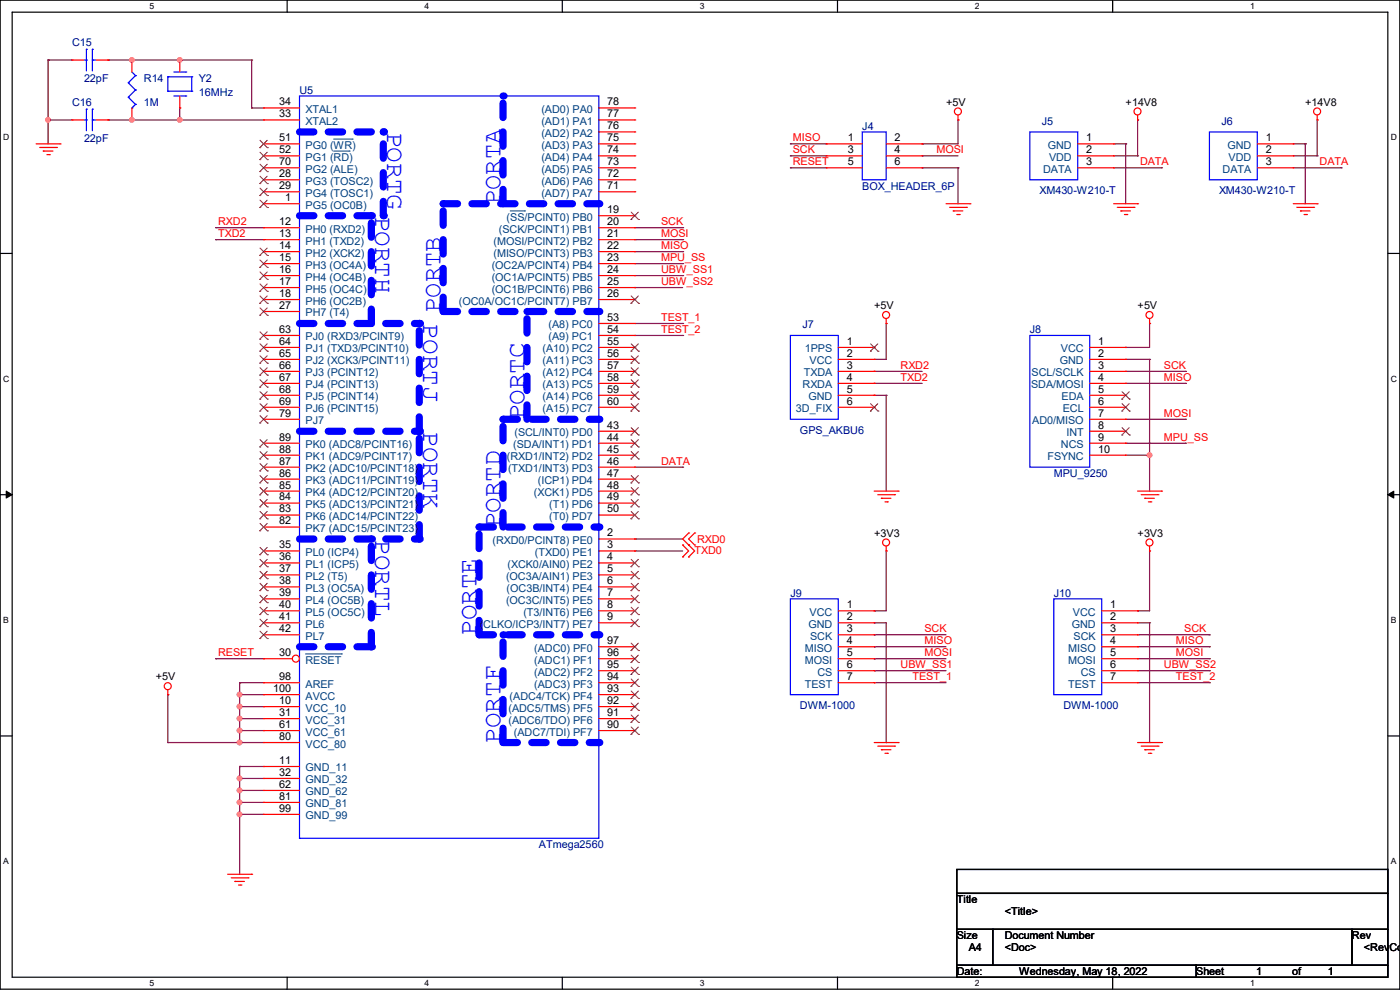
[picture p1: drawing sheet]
<svg xmlns="http://www.w3.org/2000/svg" width="297mm" height="210mm" viewBox="0 0 297 210" stroke-linecap="round" stroke-linejoin="round" font-family="sans-serif">
<path d="M0 0h297v209.8h-297zM2.6 2.6h291.8v204.7h-291.8z" fill="none" stroke="#000" stroke-width=".25"/>
<g fill="#fff">
<path d="M31.7 .3h1v2h-1z"/>
<path d="M31.7 207.6h1v1.9h-1z"/>
</g>
<path d="M60.9 0v2.6M60.9 207.3v2.5" fill="none" stroke="#000" stroke-width=".25"/>
<g fill="#fff">
<path d="M90.1 .3h1v2h-1z"/>
<path d="M90.1 207.6h1v1.9h-1z"/>
</g>
<path d="M119.3 0v2.6M119.3 207.3v2.5" fill="none" stroke="#000" stroke-width=".25"/>
<g fill="#fff">
<path d="M148.5 .3h.9v2h-.9z"/>
<path d="M148.5 207.6h.9v1.9h-.9z"/>
</g>
<path d="M177.7 0v2.6M177.7 207.3v2.5" fill="none" stroke="#000" stroke-width=".25"/>
<g fill="#fff">
<path d="M206.8 .3h1v2h-1z"/>
<path d="M206.8 207.6h1v1.9h-1z"/>
</g>
<path d="M236.1 0v2.6M236.1 207.3v2.5" fill="none" stroke="#000" stroke-width=".25"/>
<g fill="#fff">
<path d="M265.2 .3h1v2h-1z"/>
<path d="M265.2 207.6h1v1.9h-1z"/>
<path d="M.7 28.2h1.2v1.9h-1.2z"/>
<path d="M295.1 28.2h1.2v1.9h-1.2z"/>
<path d="M.7 79.3h1.2v2h-1.2z"/>
<path d="M295.1 79.3h1.2v2h-1.2z"/>
</g>
<path d="M0 53.8h2.6M294.4 53.8h2.6" fill="none" stroke="#000" stroke-width=".25"/>
<g fill="#fff">
<path d="M.7 130.5h1.2v2h-1.2z"/>
<path d="M295.1 130.5h1.1v2h-1.1z"/>
</g>
<path d="M0 104.9h2.6M294.4 104.9h2.6" fill="none" stroke="#000" stroke-width=".25"/>
<path d="M1.3 104.2l1.3 .7-1.3 .8zM294.4 104.9l1.3-.7v1.5z" fill="#000" stroke="#000" stroke-width=".21"/>
<g fill="#fff">
<path d="M.7 181.7h1.2v2h-1.2z"/>
<path d="M295.1 181.7h1.1v2h-1.1z"/>
</g>
<path d="M0 156.1h2.6M294.4 156.1h2.6M203 184.4h91.4v5.1h-91.4zM203 189.5h91.4v7.6h-91.4zM203 197.1h7.6v7.7h-7.6zM210.6 197.1h76.2v7.7h-76.2zM286.8 197.1h7.6v7.7h-7.6zM203 204.8h50.8v2.5h-50.8zM253.8 204.8h40.6v2.5h-40.6z" fill="none" stroke="#000" stroke-width=".25"/>
<g fill="none" stroke="#800040" stroke-width=".25">
<path d="M10.2 12.7h.1M10.2 12.7h5.1M10.2 12.7v17.8M22.9 12.7h.1M22.9 12.7h30.5M28 12.7h.1M38.1 12.7h.1M53.4 12.7h.1M53.4 12.7v10.2M10.2 25.4h.1M10.2 25.4h5.1M22.9 25.4h.1"/>
<path d="M22.9 25.4h33M28 25.4h.1M38.1 25.4h.1M38.1 22.9h.1M38.1 22.9v2.5M53.4 22.9h.1M53.4 22.9h2.5M167.7 30.5h.1M167.7 33.1h.1M167.7 35.6h.1M167.7 30.5h7.6M167.7 33.1h7.6"/>
<path d="M167.7 35.6h7.6M195.6 30.5h.1M195.6 33.1h.1M195.6 35.6h.1M195.6 33.1h7.6M195.6 35.6h7.6M203.2 35.6h.1M203.2 25.4h.1M203.2 25.4v5.1h-7.6M203.2 35.6v7.6M236.3 30.5h2.5M236.3 33.1h5"/>
<path d="M236.3 35.6h10.1M238.8 30.5h.1M238.8 30.5v12.7M241.3 33.1h.1M241.3 25.4h.1M241.3 25.4v7.7M246.4 35.6h.1M274.4 30.5h2.5M274.4 33.1h5M274.4 35.6h10.1M276.9 30.5h.1M276.9 30.5v12.7"/>
<path d="M279.4 33.1h.1M279.4 25.4h.1M279.4 25.4v7.7M284.5 35.6h.1M45.8 48.3h.1M45.8 50.8h.1M45.8 48.3h10.1M45.8 50.8h10.1M134.7 48.3h10.1M134.7 50.8h10.1M134.7 53.4h10.1M134.7 55.9h10.1"/>
<path d="M134.7 58.5h10.1M144.8 48.3h.1M144.8 50.8h.1M144.8 53.4h.1M144.8 55.9h.1M144.8 58.5h.1M134.7 61h.1M134.7 61h10.1M134.7 68.6h10.1M134.7 71.2h10.1M144.8 68.6h.1M144.8 71.2h.1"/>
<path d="M185.5 76.2h.1M185.5 78.8h.1M185.5 78.8h10.1M188 68.6h.1M188 68.6v7.6h-2.5M238.8 73.7h.1M238.8 76.2h.1M238.8 76.2h5.1M238.8 78.8h12.7M243.9 68.6h.1M243.9 76.2h.1M243.9 68.6v5.1h-5.1"/>
<path d="M243.9 76.2v28M251.5 78.8h.1M134.7 99.1h10.1M144.8 99.1h.1M185.5 83.9h.1M185.5 81.3h.1M185.5 83.9h2.5M185.5 81.3h10.1M188 83.9h.1M188 83.9v20.3M238.8 81.3h12.7M238.8 88.9h12.7"/>
<path d="M238.8 96.6h5.1M238.8 94h12.7M243.9 96.6h.1M251.5 81.3h.1M251.5 88.9h.1M251.5 94h.1M134.7 114.3h.1M134.7 116.9h.1M134.7 114.3h10.1M134.7 116.9h10.1M188 116.9h.1M188 116.9v12.7h-2.5"/>
<path d="M243.9 116.9h.1M243.9 116.9v12.7h-2.6M45.8 139.7h.1M45.8 139.7h10.1M185.5 129.6h.1M185.5 132.1h.1M185.5 134.7h.1M185.5 137.2h.1M185.5 139.7h.1M185.5 139.7h15.2M185.5 132.1h2.5v25.4M185.5 134.7h15.2"/>
<path d="M185.5 137.2h15.2M241.3 129.6h.1M241.3 139.7h15.3M241.3 132.1h2.6M241.3 134.7h15.3M241.3 137.2h15.3M243.9 132.1h.1M243.9 132.1v25.4M256.6 134.7h.1M256.6 137.2h.1M256.6 139.7h.1M35.6 157.5h.1"/>
<path d="M35.6 147.4h.1M35.6 157.5h20.3M35.6 147.4v10.1M50.8 149.9h.1M50.8 157.5h.1M50.8 155h.1M50.8 152.4h.1M50.8 147.4h.1M50.8 144.8h.1M50.8 149.9h5.1M50.8 144.8v12.7M50.8 155h5.1"/>
<path d="M50.8 152.4h5.1M50.8 147.4h5.1M50.8 144.8h5.1M185.5 142.3h.1M185.5 144.8h.1M185.5 144.8h15.2M185.5 142.3h15.2M188 157.5h.1M241.3 144.8h15.3M241.3 142.3h15.3M243.9 157.5h.1M256.6 142.3h.1"/>
<path d="M256.6 144.8h.1M50.8 162.6h.1M50.8 172.8h.1M50.8 170.2h.1M50.8 167.7h.1M50.8 165.1h.1M50.8 162.6v22.9M50.8 162.6h5.1M50.8 172.8h5.1M50.8 170.2h5.1M50.8 167.7h5.1M50.8 165.1h5.1"/>
</g>
<g fill="#f0f" stroke="#f0f" stroke-width=".25">
<circle cx="38.1" cy="12.7" r=".49"/>
<circle cx="38.1" cy="25.4" r=".49"/>
<circle cx="28" cy="12.7" r=".49"/>
<circle cx="28" cy="25.4" r=".49"/>
<circle cx="10.2" cy="25.4" r=".49"/>
<circle cx="50.8" cy="155" r=".49"/>
<circle cx="50.8" cy="152.4" r=".49"/>
<circle cx="50.8" cy="157.5" r=".49"/>
<circle cx="50.8" cy="149.9" r=".49"/>
<circle cx="50.8" cy="147.3" r=".49"/>
<circle cx="50.8" cy="172.7" r=".49"/>
<circle cx="50.8" cy="167.7" r=".49"/>
<circle cx="50.8" cy="165.1" r=".49"/>
<circle cx="50.8" cy="170.2" r=".49"/>
<circle cx="243.9" cy="96.5" r=".49"/>
</g>
<g fill="none" stroke="#f00" stroke-width=".25">
<path d="M28 12.7h.1M28 12.7v2.6M38.1 12.7h.1M38.1 12.7v2.6M7.7 30.5h5M8.4 31.3h3.6M9.2 32h.1M9.2 32h2M9.9 32.8h.6M10.5 32.8h.1M12 31.3h.1M12.7 30.5h.1"/>
<path d="M28 25.4h.1M28 22.9v2.5M38.1 22.9h.1M38.1 20.4v2.5M175.3 30.5h.1M175.3 33.1h.1M175.3 35.6h.1M175.3 30.5h7.6M175.3 33.1h7.6M175.3 35.6h7.6M188 30.5h7.6M188 33.1h7.6"/>
<path d="M188 35.6h7.6M195.6 30.5h.1M195.6 33.1h.1M195.6 35.6h.1M203.2 25.4h.1M203.2 24.4v1M228.6 30.5h7.7M228.6 33.1h7.7M228.6 35.6h7.7M236.3 30.5h.1M236.3 33.1h.1M236.3 35.6h.1"/>
<path d="M241.3 25.4h.1M241.3 24.4v1M266.7 30.5h7.7M266.7 33.1h7.7M266.7 35.6h7.7M274.4 30.5h.1M274.4 33.1h.1M274.4 35.6h.1M279.4 25.4h.1M279.4 24.4v1M200.7 43.2h5.1M201.5 44h3.5"/>
<path d="M202.2 44.7h.1M202.2 44.7h2.1M203 45.5h.5M203.5 45.5h.1M205 44h.1M205.8 43.2h.1M236.3 43.2h5M237 44h3.6M237.8 44.7h.1M237.8 44.7h2M238.5 45.5h.6M239.1 45.5h.1"/>
<path d="M240.6 44h.1M241.3 43.2h.1M274.4 43.2h5M275.1 44h3.6M275.9 44.7h.1M275.9 44.7h2M276.6 45.5h.6M277.2 45.5h.1M278.7 44h.1M279.4 43.2h.1M188 68.6h.1M188 67.6v1"/>
<path d="M243.9 68.6h.1M243.9 67.6v1M144.8 118.2h.1M144.8 115.6h.1M144.8 115.6l1.3 1.3-1.3 1.3M146.1 118.2h.1M146.1 115.6h.1M146.1 113.1h.1M146.1 115.6l1.3 1.3-1.3 1.3M146.1 113.1l-1.3 1.2 1.3 1.3M147.4 115.6h.1M147.4 113.1h.1"/>
<path d="M147.4 113.1l-1.3 1.2 1.3 1.3M185.5 104.2h5M186.2 104.9h3.6M187 105.7h.1M187 105.7h2M187.7 106.5h.6M188 116.9h.1M188 115.9v1M188.3 106.5h.1M189.8 104.9h.1M190.5 104.2h.1M241.3 104.2h5.1"/>
<path d="M242.1 104.9h3.6M242.9 105.7h.1M242.9 105.7h2M243.6 106.5h.5M243.9 116.9h.1M243.9 115.9v1M244.1 106.5h.1M245.7 104.9h.1M246.4 104.2h.1M177.8 129.6h7.7M177.8 132.1h7.7M177.8 134.7h7.7"/>
<path d="M177.8 137.2h7.7M177.8 139.7h7.7M185.5 129.6h.1M185.5 132.1h.1M185.5 134.7h.1M185.5 137.2h.1M185.5 139.7h.1M233.7 129.6h7.6M233.7 132.1h7.6M233.7 134.7h7.6M233.7 137.2h7.6M233.7 139.7h7.6"/>
<path d="M241.3 129.6h.1M241.3 132.1h.1M241.3 134.7h.1M241.3 137.2h.1M241.3 139.7h.1M35.6 147.4h.1M35.6 146.3v1.1M177.8 142.3h7.7M177.8 144.8h7.7M185.5 142.3h.1M185.5 144.8h.1M185.5 157.5h5"/>
<path d="M186.2 158.3h3.6M187 159h.1M187 159h2M187.7 159.8h.6M188.3 159.8h.1M189.8 158.3h.1M190.5 157.5h.1M233.7 142.3h7.6M233.7 144.8h7.6M241.3 142.3h.1M241.3 144.8h.1M241.3 157.5h5.1"/>
<path d="M242.1 158.3h3.6M242.9 159h.1M242.9 159h2M243.6 159.8h.5M244.1 159.8h.1M245.7 158.3h.1M246.4 157.5h.1M48.3 185.5h5.1M49.1 186.2h3.5M49.8 187h.1M49.8 187h2.1M50.6 187.7h.5"/>
<path d="M51.1 187.7h.1M52.6 186.2h.1M53.4 185.5h.1"/>
<circle cx="203.2" cy="23.6" r=".74"/>
<circle cx="241.3" cy="23.6" r=".74"/>
<circle cx="279.4" cy="23.6" r=".74"/>
<circle cx="188" cy="66.8" r=".74"/>
<circle cx="243.9" cy="66.8" r=".74"/>
<circle cx="188" cy="115.1" r=".74"/>
<circle cx="243.9" cy="115.1" r=".74"/>
<circle cx="35.6" cy="145.6" r=".74"/>
</g>
<g fill="none" stroke="#00f" stroke-width=".25">
<path d="M27.2 17.6h.1M27.2 17.6l1.5 1.5M28 15.3l.7 .7M28.7 16h.1M28.7 19.1h.1M28.7 16l-1.5 1.6M28.7 19.1l-1.5 1.5M35.6 16.3h.1M35.6 19.3h.1M35.6 19.3h5.1M35.6 16.3h5.1M35.6 16.3v3"/>
<path d="M36.9 15.3h2.5M39.4 15.3h.1M40.7 19.3h.1M40.7 16.3h.1M40.7 16.3v3M27.2 20.6h.1M27.2 20.6l1.5 1.5M28 22.9h.1M28.7 22.1h.1M28.7 22.1l-.7 .8M36.9 20.4h2.5M39.4 20.4h.1"/>
<path d="M63.5 20.4h63.5v157.4h-63.5zM182.9 28h5.1v10.1h-5.1zM218.5 28h10.1v10.1h-10.1zM256.6 28h10.1v10.1h-10.1zM167.7 127h10.1v20.4h-10.1zM223.6 127h10.1v20.4h-10.1z"/>
</g>
<path d="M106.7 43.2v-22.8" fill="none" stroke="#00f" stroke-width="1.5" stroke-dasharray="3 3"/>
<circle cx="106.7" cy="20.4" r=".76" fill="#00f" stroke-dasharray="3 3"/>
<path d="M94 66.1v-22.9" fill="none" stroke="#00f" stroke-width="1.5" stroke-dasharray="3 3"/>
<circle cx="94" cy="43.2" r=".76" fill="#00f" stroke-dasharray="3 3"/>
<path d="M94 43.2h33" fill="none" stroke="#00f" stroke-width="1.5" stroke-dasharray="3 3"/>
<circle cx="127" cy="43.2" r=".76" fill="#00f" stroke-dasharray="3 3"/>
<path d="M94 66.1h33" fill="none" stroke="#00f" stroke-width="1.5" stroke-dasharray="3 3"/>
<circle cx="127" cy="66.1" r=".76" fill="#00f" stroke-dasharray="3 3"/>
<path d="M111.8 88.9v-22.8" fill="none" stroke="#00f" stroke-width="1.5" stroke-dasharray="3 3"/>
<circle cx="111.8" cy="66.1" r=".76" fill="#00f" stroke-dasharray="3 3"/>
<path d="M106.7 88.9h20.3" fill="none" stroke="#00f" stroke-width="1.5" stroke-dasharray="3 3"/>
<circle cx="127" cy="88.9" r=".76" fill="#00f" stroke-dasharray="3 3"/>
<path d="M106.7 111.8v-22.9" fill="none" stroke="#00f" stroke-width="1.5" stroke-dasharray="3 3"/>
<circle cx="106.7" cy="88.9" r=".76" fill="#00f" stroke-dasharray="3 3"/>
<path d="M101.6 111.8h25.4" fill="none" stroke="#00f" stroke-width="1.5" stroke-dasharray="3 3"/>
<circle cx="127" cy="111.8" r=".76" fill="#00f" stroke-dasharray="3 3"/>
<path d="M101.6 134.7v-22.9" fill="none" stroke="#00f" stroke-width="1.5" stroke-dasharray="3 3"/>
<circle cx="101.6" cy="111.8" r=".76" fill="#00f" stroke-dasharray="3 3"/>
<path d="M101.6 134.7h25.4" fill="none" stroke="#00f" stroke-width="1.5" stroke-dasharray="3 3"/>
<circle cx="127" cy="134.7" r=".76" fill="#00f" stroke-dasharray="3 3"/>
<path d="M106.7 157.5v-22.8" fill="none" stroke="#00f" stroke-width="1.5" stroke-dasharray="3 3"/>
<circle cx="106.7" cy="134.7" r=".76" fill="#00f" stroke-dasharray="3 3"/>
<path d="M106.7 157.5h20.3" fill="none" stroke="#00f" stroke-width="1.5" stroke-dasharray="3 3"/>
<circle cx="127" cy="157.5" r=".76" fill="#00f" stroke-dasharray="3 3"/>
<path d="M63.5 28h17.8" fill="none" stroke="#00f" stroke-width="1.5" stroke-dasharray="3 3"/>
<circle cx="81.3" cy="28" r=".76" fill="#00f" stroke-dasharray="3 3"/>
<path d="M63.5 45.8h17.8" fill="none" stroke="#00f" stroke-width="1.5" stroke-dasharray="3 3"/>
<circle cx="81.3" cy="45.8" r=".76" fill="#00f" stroke-dasharray="3 3"/>
<path d="M63.5 68.6h25.4" fill="none" stroke="#00f" stroke-width="1.5" stroke-dasharray="3 3"/>
<circle cx="88.9" cy="68.6" r=".76" fill="#00f" stroke-dasharray="3 3"/>
<path d="M63.5 91.5h25.4" fill="none" stroke="#00f" stroke-width="1.5" stroke-dasharray="3 3"/>
<circle cx="88.9" cy="91.5" r=".76" fill="#00f" stroke-dasharray="3 3"/>
<path d="M63.5 114.3h25.4" fill="none" stroke="#00f" stroke-width="1.5" stroke-dasharray="3 3"/>
<circle cx="88.9" cy="114.3" r=".76" fill="#00f" stroke-dasharray="3 3"/>
<path d="M63.5 137.2h15.3" fill="none" stroke="#00f" stroke-width="1.5" stroke-dasharray="3 3"/>
<circle cx="78.8" cy="137.2" r=".76" fill="#00f" stroke-dasharray="3 3"/>
<path d="M78.8 137.2v-22.9" fill="none" stroke="#00f" stroke-width="1.5" stroke-dasharray="3 3"/>
<circle cx="78.8" cy="114.3" r=".76" fill="#00f" stroke-dasharray="3 3"/>
<path d="M88.9 114.3v-22.8" fill="none" stroke="#00f" stroke-width="1.5" stroke-dasharray="3 3"/>
<circle cx="88.9" cy="91.5" r=".76" fill="#00f" stroke-dasharray="3 3"/>
<path d="M88.9 91.5v-22.9" fill="none" stroke="#00f" stroke-width="1.5" stroke-dasharray="3 3"/>
<circle cx="88.9" cy="68.6" r=".76" fill="#00f" stroke-dasharray="3 3"/>
<path d="M78.8 68.6v-22.8" fill="none" stroke="#00f" stroke-width="1.5" stroke-dasharray="3 3"/>
<circle cx="78.8" cy="45.8" r=".76" fill="#00f" stroke-dasharray="3 3"/>
<path d="M81.3 45.8v-17.8" fill="none" stroke="#00f" stroke-width="1.5" stroke-dasharray="3 3"/>
<circle cx="81.3" cy="28" r=".76" fill="#00f" stroke-dasharray="3 3"/>
<g fill="none" stroke="#f00" stroke-width=".25">
<path d="M55.9 22.9h.1M55.9 25.4h.1M55.9 30.5h.1M55.9 33.1h.1M55.9 35.6h.1M55.9 38.1h.1M55.9 22.9h7.6M55.9 25.4h7.6M55.9 30.5h7.6M55.9 33.1h7.6M55.9 35.6h7.6M55.9 38.1h7.6"/>
<path d="M127 22.9h7.7M127 25.4h7.7M127 28h7.7M127 30.5h7.7M127 33.1h7.7M127 35.6h7.7M127 38.1h7.7M134.7 22.9h.1M134.7 25.4h.1M134.7 28h.1M134.7 30.5h.1M134.7 33.1h.1"/>
<path d="M134.7 35.6h.1M134.7 38.1h.1M55.9 40.7h.1M55.9 43.2h.1M55.9 48.3h.1M55.9 50.8h.1M55.9 53.4h.1M55.9 55.9h.1M55.9 58.5h.1M55.9 40.7h7.6M55.9 48.3h7.6M55.9 50.8h7.6"/>
<path d="M55.9 53.4h7.6M55.9 55.9h7.6M55.9 58.5h7.6M55.9 43.2h7.6M127 40.7h7.7M127 45.8h7.7M127 48.3h7.7M127 50.8h7.7M127 53.4h7.7M127 55.9h7.7M127 58.5h7.7M134.7 40.7h.1"/>
<path d="M134.7 45.8h.1M134.7 48.3h.1M134.7 50.8h.1M134.7 53.4h.1M134.7 55.9h.1M134.7 58.5h.1M55.9 61h.1M55.9 63.5h.1M55.9 71.2h.1M55.9 73.7h.1M55.9 76.2h.1M55.9 78.8h.1"/>
<path d="M55.9 66.1h.1M55.9 61h7.6M55.9 63.5h7.6M55.9 71.2h7.6M55.9 73.7h7.6M55.9 76.2h7.6M55.9 78.8h7.6M55.9 66.1h7.6M127 61h7.7M127 63.5h7.7M127 68.6h7.7M127 71.2h7.7"/>
<path d="M127 73.7h7.7M127 76.2h7.7M127 78.8h7.7M134.7 61h.1M134.7 63.5h.1M134.7 68.6h.1M134.7 71.2h.1M134.7 73.7h.1M134.7 76.2h.1M134.7 78.8h.1M55.9 81.3h.1M55.9 83.9h.1"/>
<path d="M55.9 86.4h.1M55.9 88.9h.1M55.9 99.1h.1M55.9 96.6h.1M55.9 94h.1M55.9 81.3h7.6M55.9 83.9h7.6M55.9 86.4h7.6M55.9 94h7.6M55.9 96.6h7.6M55.9 99.1h7.6M55.9 88.9h7.6"/>
<path d="M127 81.3h7.7M127 83.9h7.7M127 86.4h7.7M127 91.5h7.7M127 94h7.7M127 96.6h7.7M127 99.1h7.7M134.7 81.3h.1M134.7 83.9h.1M134.7 86.4h.1M134.7 91.5h.1M134.7 94h.1"/>
<path d="M134.7 96.6h.1M134.7 99.1h.1M55.9 111.8h.1M55.9 109.3h.1M55.9 106.7h.1M55.9 104.2h.1M55.9 101.6h.1M55.9 116.9h.1M55.9 119.4h.1M55.9 101.6h7.6M55.9 104.2h7.6M55.9 106.7h7.6"/>
<path d="M55.9 109.3h7.6M55.9 116.9h7.6M55.9 119.4h7.6M55.9 111.8h7.6M127 101.6h7.7M127 104.2h7.7M127 106.7h7.7M127 109.3h7.7M127 116.9h7.7M127 119.4h7.7M127 114.3h7.7M134.7 101.6h.1"/>
<path d="M134.7 104.2h.1M134.7 106.7h.1M134.7 109.3h.1M134.7 116.9h.1M134.7 119.4h.1M134.7 114.3h.1M55.9 122h.1M55.9 124.5h.1M55.9 127h.1M55.9 129.6h.1M55.9 132.1h.1M55.9 134.7h.1"/>
<path d="M55.9 122h7.6M55.9 124.5h7.6M55.9 127h7.6M55.9 129.6h7.6M55.9 132.1h7.6M55.9 134.7h7.6M127 122h7.7M127 124.5h7.7M127 127h7.7M127 129.6h7.7M127 132.1h7.7M127 139.7h7.7"/>
<path d="M127 137.2h7.7M134.7 122h.1M134.7 124.5h.1M134.7 127h.1M134.7 129.6h.1M134.7 132.1h.1M134.7 139.7h.1M134.7 137.2h.1M55.9 149.9h.1M55.9 152.4h.1M55.9 155h.1M55.9 157.5h.1"/>
<path d="M55.9 144.8h.1M55.9 147.4h.1M55.9 155h7.6M55.9 152.4h7.6M55.9 149.9h7.6M55.9 147.4h7.6M55.9 144.8h7.6M55.9 157.5h7.6M127 155h7.7M127 152.4h7.7M127 149.9h7.7M127 147.4h7.7"/>
<path d="M127 144.8h7.7M127 142.3h7.7M134.7 155h.1M134.7 152.4h.1M134.7 149.9h.1M134.7 147.4h.1M134.7 144.8h.1M134.7 142.3h.1M55.9 162.6h.1M55.9 165.1h.1M55.9 167.7h.1M55.9 170.2h.1"/>
<path d="M55.9 172.8h.1M55.9 162.6h7.6M55.9 165.1h7.6M55.9 167.7h7.6M55.9 170.2h7.6M55.9 172.8h7.6"/>
</g>
<g fill="none" stroke="#804000" stroke-width=".21">
<path d="M55.1 31.3h.1M55.1 33.9h.1M55.1 36.4h.1M55.1 38.9h.1M55.2 29.8l1.5 1.5M55.2 32.3l1.5 1.6M55.2 34.8l1.5 1.6M55.2 37.4l1.5 1.5M55.2 39.9l1.5 1.6M56.7 29.8l-1.6 1.5M56.7 32.3l-1.6 1.6M56.7 34.8l-1.6 1.6"/>
<path d="M56.7 37.4l-1.6 1.5M56.7 39.9l-1.6 1.6M56.7 31.3h.1M56.7 33.9h.1M56.7 36.4h.1M56.7 38.9h.1M55.1 41.5h.1M55.1 44h.1M55.1 54.2h.1M55.1 56.7h.1M55.1 59.3h.1M55.2 42.5l1.5 1.5"/>
<path d="M55.2 52.6l1.5 1.6M55.2 55.2l1.5 1.5M55.2 57.7l1.5 1.6M56.7 42.5l-1.6 1.5M56.7 52.6l-1.6 1.6M56.7 55.2l-1.6 1.5M56.7 57.7l-1.6 1.6M56.7 41.5h.1M56.7 44h.1M56.7 54.2h.1M56.7 56.7h.1M56.7 59.3h.1"/>
<path d="M133.9 46.6h.1M133.9 45l1.6 1.6M135.4 45l-1.5 1.6M135.5 46.6h.1M55.1 61.8h.1M55.1 64.3h.1M55.1 72h.1M55.1 74.5h.1M55.1 77h.1M55.1 79.6h.1M55.1 66.9h.1M55.2 60.2l1.5 1.6"/>
<path d="M55.2 62.8l1.5 1.5M55.2 70.4l1.5 1.6M55.2 72.9l1.5 1.6M55.2 75.5l1.5 1.5M55.2 78l1.5 1.6M55.2 65.3l1.5 1.6M56.7 60.2l-1.6 1.6M56.7 62.8l-1.6 1.5M56.7 70.4l-1.6 1.6M56.7 72.9l-1.6 1.6M56.7 75.5l-1.6 1.5M56.7 78l-1.6 1.6"/>
<path d="M56.7 65.3l-1.6 1.6M56.7 61.8h.1M56.7 64.3h.1M56.7 72h.1M56.7 74.5h.1M56.7 77h.1M56.7 79.6h.1M56.7 66.9h.1M133.9 64.3h.1M133.9 74.5h.1M133.9 77h.1M133.9 79.6h.1"/>
<path d="M133.9 62.8l1.6 1.5M133.9 72.9l1.6 1.6M133.9 75.5l1.6 1.5M133.9 78l1.6 1.6M135.4 62.8l-1.5 1.5M135.4 72.9l-1.5 1.6M135.4 75.5l-1.5 1.5M135.4 78l-1.5 1.6M135.5 64.3h.1M135.5 74.5h.1M135.5 77h.1M135.5 79.6h.1"/>
<path d="M55.1 82.1h.1M55.1 84.7h.1M55.1 87.2h.1M55.1 89.7h.1M55.1 99.9h.1M55.1 97.4h.1M55.1 94.8h.1M55.2 80.6l1.5 1.5M55.2 83.1l1.5 1.6M55.2 85.6l1.5 1.6M55.2 88.2l1.5 1.5M55.2 98.3l1.5 1.6"/>
<path d="M55.2 95.8l1.5 1.6M55.2 93.3l1.5 1.5M56.7 80.6l-1.6 1.5M56.7 83.1l-1.6 1.6M56.7 85.6l-1.6 1.6M56.7 88.2l-1.6 1.5M56.7 98.3l-1.6 1.6M56.7 95.8l-1.6 1.6M56.7 93.3l-1.6 1.5M56.7 82.1h.1M56.7 84.7h.1M56.7 87.2h.1"/>
<path d="M56.7 89.7h.1M56.7 99.9h.1M56.7 97.4h.1M56.7 94.8h.1M133.9 82.1h.1M133.9 84.7h.1M133.9 87.2h.1M133.9 92.3h.1M133.9 94.8h.1M133.9 97.4h.1M133.9 80.6l1.6 1.5M133.9 83.1l1.6 1.6"/>
<path d="M133.9 85.6l1.6 1.6M133.9 90.7l1.6 1.6M133.9 93.3l1.6 1.5M133.9 95.8l1.6 1.6M135.4 80.6l-1.5 1.5M135.4 83.1l-1.5 1.6M135.4 85.6l-1.5 1.6M135.4 90.7l-1.5 1.6M135.4 93.3l-1.5 1.5M135.4 95.8l-1.5 1.6M135.5 82.1h.1M135.5 84.7h.1"/>
<path d="M135.5 87.2h.1M135.5 92.3h.1M135.5 94.8h.1M135.5 97.4h.1M55.1 112.6h.1M55.1 110.1h.1M55.1 107.5h.1M55.1 105h.1M55.1 102.4h.1M55.1 117.7h.1M55.2 111l1.5 1.6M55.2 108.5l1.5 1.6"/>
<path d="M55.2 106l1.5 1.5M55.2 103.4l1.5 1.6M55.2 100.9l1.5 1.5M55.2 116.1l1.5 1.6M55.2 118.7l1.5 1.5M56.7 111l-1.6 1.6M56.7 108.5l-1.6 1.6M56.7 106l-1.6 1.5M56.7 103.4l-1.6 1.6M56.7 100.9l-1.6 1.5M56.7 116.1l-1.6 1.6M56.7 118.7l-1.6 1.5"/>
<path d="M56.7 112.6h.1M56.7 110.1h.1M56.7 107.5h.1M56.7 105h.1M56.7 102.4h.1M56.7 117.7h.1M133.9 102.4h.1M133.9 105h.1M133.9 107.5h.1M133.9 110.1h.1M133.9 100.9l1.6 1.5M133.9 103.4l1.6 1.6"/>
<path d="M133.9 106l1.6 1.5M133.9 108.5l1.6 1.6M133.9 118.7l1.6 1.5M135.4 100.9l-1.5 1.5M135.4 103.4l-1.5 1.6M135.4 106l-1.5 1.5M135.4 108.5l-1.5 1.6M135.4 118.7l-1.5 1.5M135.5 102.4h.1M135.5 105h.1M135.5 107.5h.1M135.5 110.1h.1"/>
<path d="M55.1 120.2h.1M55.1 122.8h.1M55.1 125.3h.1M55.1 127.8h.1M55.1 130.4h.1M55.1 132.9h.1M55.1 135.5h.1M55.2 121.2l1.5 1.6M55.2 123.7l1.5 1.6M55.2 126.3l1.5 1.5M55.2 128.8l1.5 1.6M55.2 131.4l1.5 1.5"/>
<path d="M55.2 133.9l1.5 1.6M56.7 121.2l-1.6 1.6M56.7 123.7l-1.6 1.6M56.7 126.3l-1.6 1.5M56.7 128.8l-1.6 1.6M56.7 131.4l-1.6 1.5M56.7 133.9l-1.6 1.6M56.7 120.2h.1M56.7 122.8h.1M56.7 125.3h.1M56.7 127.8h.1M56.7 130.4h.1"/>
<path d="M56.7 132.9h.1M56.7 135.5h.1M133.9 120.2h.1M133.9 122.8h.1M133.9 125.3h.1M133.9 127.8h.1M133.9 130.4h.1M133.9 132.9h.1M133.9 138h.1M133.9 121.2l1.6 1.6M133.9 123.7l1.6 1.6M133.9 126.3l1.6 1.5"/>
<path d="M133.9 128.8l1.6 1.6M133.9 131.4l1.6 1.5M133.9 139l1.6 1.5M133.9 136.4l1.6 1.6M135.4 121.2l-1.5 1.6M135.4 123.7l-1.5 1.6M135.4 126.3l-1.5 1.5M135.4 128.8l-1.5 1.6M135.4 131.4l-1.5 1.5M135.4 139l-1.5 1.5M135.4 136.4l-1.5 1.6M135.5 120.2h.1"/>
<path d="M135.5 122.8h.1M135.5 125.3h.1M135.5 127.8h.1M135.5 130.4h.1M135.5 132.9h.1M135.5 138h.1M133.9 155.8h.1M133.9 153.2h.1M133.9 150.7h.1M133.9 148.2h.1M133.9 145.6h.1M133.9 143.1h.1"/>
<path d="M133.9 140.5h.1M133.9 154.2l1.6 1.6M133.9 151.7l1.6 1.5M133.9 149.1l1.6 1.6M133.9 146.6l1.6 1.6M133.9 144.1l1.6 1.5M133.9 141.5l1.6 1.6M135.4 154.2l-1.5 1.6M135.4 151.7l-1.5 1.5M135.4 149.1l-1.5 1.6M135.4 146.6l-1.5 1.6M135.4 144.1l-1.5 1.5"/>
<path d="M135.4 141.5l-1.5 1.6M135.5 155.8h.1M135.5 153.2h.1M135.5 150.7h.1M135.5 148.2h.1M135.5 145.6h.1M135.5 143.1h.1M135.5 140.5h.1"/>
</g>
<path d="M70.8 29.5h3.9M70.8 32h3.3M74.1 32h.1M74.7 29.5h.1M108.2 44.7h3.1M111.3 44.7h.1" fill="none" stroke="#004080" stroke-width=".21"/>
<circle cx="62.8" cy="139.7" r=".74" fill="#fff" stroke="#f00" stroke-width=".25"/>
<g fill="none" stroke="#f00" stroke-width=".25">
<path d="M15.3 12.7h.1M15.3 12.7h2.5M20.4 12.7h2.5M22.9 12.7h.1M15.3 25.4h.1M15.3 25.4h2.5M20.4 25.4h2.5M22.9 25.4h.1M177.8 73.7h7.7M177.8 76.2h7.7M177.8 78.8h7.7M185.5 73.7h.1"/>
<path d="M185.5 76.2h.1M185.5 78.8h.1M231.2 73.7h7.6M231.2 76.2h7.6M231.2 78.8h7.6M238.8 73.7h.1M238.8 76.2h.1M238.8 78.8h.1M177.8 81.3h7.7M177.8 83.9h7.7M177.8 86.4h7.7M185.5 81.3h.1"/>
<path d="M185.5 83.9h.1M185.5 86.4h.1M231.2 81.3h7.6M231.2 83.9h7.6M231.2 86.4h7.6M231.2 88.9h7.6M231.2 91.5h7.6M231.2 94h7.6M231.2 96.6h7.6M238.8 81.3h.1M238.8 83.9h.1M238.8 86.4h.1"/>
<path d="M238.8 88.9h.1M238.8 91.5h.1M238.8 94h.1M238.8 96.6h.1M55.9 139.7h.1M55.9 139.7h6.1"/>
</g>
<path d="M64.8 138.7h7.6M72.4 138.7h.1" fill="none" stroke="#004080" stroke-width=".21"/>
<g fill="none" stroke="#00f" stroke-width=".25">
<path d="M17.8 12.7h.5M18.3 12.7h.1M18.3 10.5h.1M18.3 10.5v4.5M19.6 10.5h.1M19.6 12.7h.1M19.6 12.7h.8M19.6 10.5v4.5M17.8 25.4h.5M18.3 25.4h.1M18.3 23.2h.1M18.3 23.2v4.5"/>
<path d="M19.6 23.2h.1M19.6 25.4h.1M19.6 23.2v4.5M19.6 25.4h.8M167.7 71.2h10.1v17.7h-10.1zM218.5 71.2h12.7v27.9h-12.7z"/>
</g>
<g fill="none" stroke="#804000" stroke-width=".21">
<path d="M184.7 74.5h.1M184.7 72.9l1.6 1.6M186.2 72.9l-1.5 1.6M186.3 74.5h.1M184.7 87.2h.1M184.7 85.6l1.6 1.6M186.2 85.6l-1.5 1.6M186.3 87.2h.1M238 84.7h.1M238 87.2h.1M238 92.3h.1M238 83.1l1.6 1.6"/>
<path d="M238 85.6l1.6 1.6M238 90.7l1.6 1.6M239.6 83.1l-1.6 1.6M239.6 85.6l-1.6 1.6M239.6 90.7l-1.6 1.6M239.6 84.7h.1M239.6 87.2h.1M239.6 92.3h.1"/>
</g>
<g fill="#f0f" stroke="#f0f" stroke-width=".25">
<circle cx="38.1" cy="12.7" r=".49"/>
<circle cx="38.1" cy="25.4" r=".49"/>
<circle cx="28" cy="12.7" r=".49"/>
<circle cx="28" cy="25.4" r=".49"/>
<circle cx="10.2" cy="25.4" r=".49"/>
<circle cx="50.8" cy="155" r=".49"/>
<circle cx="50.8" cy="152.4" r=".49"/>
<circle cx="50.8" cy="157.5" r=".49"/>
<circle cx="50.8" cy="149.9" r=".49"/>
<circle cx="50.8" cy="147.3" r=".49"/>
<circle cx="50.8" cy="172.7" r=".49"/>
<circle cx="50.8" cy="167.7" r=".49"/>
<circle cx="50.8" cy="165.1" r=".49"/>
<circle cx="50.8" cy="170.2" r=".49"/>
<circle cx="243.9" cy="96.5" r=".49"/>
</g>
<g font-size="5.3" fill="#00f">
<text x="82.1" y="28" transform="rotate(90 82.1 28)">PORTG</text>
<text x="79.6" y="45.8" transform="rotate(90 79.6 45.8)">PORTH</text>
<text x="106.2" y="43.5" transform="rotate(-90 106.2 43.5)">PORTA</text>
<text x="89.7" y="68.6" transform="rotate(90 89.7 68.6)">PORTJ</text>
<text x="93.5" y="66.3" transform="rotate(-90 93.5 66.3)">PORTB</text>
<text x="111.3" y="89.2" transform="rotate(-90 111.3 89.2)">PORTC</text>
<text x="89.7" y="91.5" transform="rotate(90 89.7 91.5)">PORTK</text>
<text x="106.2" y="112.1" transform="rotate(-90 106.2 112.1)">PORTD</text>
<text x="79.6" y="114.3" transform="rotate(90 79.6 114.3)">PORTL</text>
<text x="101.1" y="134.9" transform="rotate(-90 101.1 134.9)">PORTE</text>
<text x="106.2" y="157.8" transform="rotate(-90 106.2 157.8)">PORTF</text>
</g>
<g font-size="2.3" fill="#000080">
<text x="15.3" y="9.7">C15</text>
<text x="17.8" y="17.4">22pF</text>
<text x="30.5" y="17.4">R14</text>
<text x="42.2" y="17.4">Y2</text>
<text x="15.3" y="22.4">C16</text>
<text x="30.5" y="22.4">1M</text>
<text x="42.2" y="20.4">16MHz</text>
<text x="63.5" y="19.9">U5</text>
<text x="182.9" y="27.5">J4</text>
<text x="221" y="26.5">J5</text>
<text x="259.1" y="26.5">J6</text>
<text x="17.8" y="30.1">22pF</text>
<text x="182.9" y="40.2">BOX_HEADER_6P</text>
<text x="220.5" y="41.2">XM430-W210-T</text>
<text x="258.6" y="41.2">XM430-W210-T</text>
<text x="170.2" y="69.7">J7</text>
<text x="218.5" y="70.7">J8</text>
<text x="169.7" y="92">GPS_AKBU6</text>
<text x="223.6" y="101.2">MPU_9250</text>
<text x="167.7" y="126.6">J9</text>
<text x="223.6" y="126.6">J10</text>
<text x="169.7" y="150.5">DWM-1000</text>
<text x="225.6" y="150.5">DWM-1000</text>
<text x="114.3" y="179.9">ATmega2560</text>
</g>
<g font-size="2.3">
<text x="59.2" y="22.4">34</text>
<text x="128.8" y="22.4">78</text>
<text x="200.7" y="22.4">+5V</text>
<text x="238.8" y="22.4">+14V8</text>
<text x="276.9" y="22.4">+14V8</text>
<text x="59.2" y="24.9">33</text>
<text x="59.2" y="30">51</text>
<text x="128.8" y="24.9">77</text>
<text x="128.8" y="27.4">76</text>
<text x="128.8" y="30">75</text>
<text x="179.9" y="30">1</text>
<text x="189.8" y="30">2</text>
<text x="230.4" y="30">1</text>
<text x="268.5" y="30">1</text>
<text x="59.2" y="32.5">52</text>
<text x="59.2" y="35.1">70</text>
<text x="128.8" y="32.5">74</text>
<text x="128.8" y="35.1">73</text>
<text x="179.9" y="32.5">3</text>
<text x="179.9" y="35.1">5</text>
<text x="189.8" y="32.5">4</text>
<text x="189.8" y="35.1">6</text>
<text x="230.4" y="32.5">2</text>
<text x="230.4" y="35.1">3</text>
<text x="268.5" y="32.5">2</text>
<text x="268.5" y="35.1">3</text>
<text x="59.2" y="37.6">28</text>
<text x="59.2" y="40.1">29</text>
<text x="128.8" y="37.6">72</text>
<text x="128.8" y="40.1">71</text>
<text x="59.2" y="47.8">12</text>
<text x="60.5" y="42.7">1</text>
<text x="128.8" y="45.2">19</text>
<text x="128.8" y="47.8">20</text>
<text x="59.2" y="50.3">13</text>
<text x="59.2" y="52.8">14</text>
<text x="128.8" y="50.3">21</text>
<text x="128.8" y="52.8">22</text>
<text x="59.2" y="55.4">15</text>
<text x="59.2" y="57.9">16</text>
<text x="128.8" y="55.4">23</text>
<text x="128.8" y="57.9">24</text>
<text x="59.2" y="60.5">17</text>
<text x="59.2" y="63">18</text>
<text x="59.2" y="65.5">27</text>
<text x="128.8" y="60.5">25</text>
<text x="128.8" y="63">26</text>
<text x="185.5" y="65.6">+5V</text>
<text x="241.3" y="65.6">+5V</text>
<text x="59.2" y="70.6">63</text>
<text x="128.8" y="68.1">53</text>
<text x="128.8" y="70.6">54</text>
<text x="59.2" y="73.2">64</text>
<text x="59.2" y="75.7">65</text>
<text x="128.8" y="73.2">55</text>
<text x="128.8" y="75.7">56</text>
<text x="179.6" y="73.2">1</text>
<text x="179.6" y="75.7">2</text>
<text x="233" y="73.2">1</text>
<text x="233" y="75.7">2</text>
<text x="59.2" y="78.2">66</text>
<text x="59.2" y="80.8">67</text>
<text x="59.2" y="83.3">68</text>
<text x="128.8" y="78.2">57</text>
<text x="128.8" y="80.8">58</text>
<text x="128.8" y="83.3">59</text>
<text x="179.6" y="78.2">3</text>
<text x="179.6" y="80.8">4</text>
<text x="179.6" y="83.3">5</text>
<text x="233" y="78.2">3</text>
<text x="233" y="80.8">4</text>
<text x="233" y="83.3">5</text>
<text x="59.2" y="85.9">69</text>
<text x="59.2" y="88.4">79</text>
<text x="128.8" y="85.9">60</text>
<text x="179.6" y="85.9">6</text>
<text x="233" y="85.9">6</text>
<text x="233" y="88.4">7</text>
<text x="59.2" y="93.5">89</text>
<text x="128.8" y="90.9">43</text>
<text x="128.8" y="93.5">44</text>
<text x="233" y="90.9">8</text>
<text x="233" y="93.5">9</text>
<text x="59.2" y="101.1">86</text>
<text x="59.2" y="98.6">87</text>
<text x="59.2" y="96">88</text>
<text x="128.8" y="96">45</text>
<text x="128.8" y="98.6">46</text>
<text x="128.8" y="101.1">47</text>
<text x="233" y="96">10</text>
<text x="59.2" y="106.2">84</text>
<text x="59.2" y="103.6">85</text>
<text x="128.8" y="103.6">48</text>
<text x="128.8" y="106.2">49</text>
<text x="59.2" y="111.3">82</text>
<text x="59.2" y="108.7">83</text>
<text x="128.8" y="108.7">50</text>
<text x="128.8" y="113.8">2</text>
<text x="185.5" y="113.9">+3V3</text>
<text x="241.3" y="113.9">+3V3</text>
<text x="59.2" y="116.3">35</text>
<text x="59.2" y="118.9">36</text>
<text x="128.8" y="116.3">3</text>
<text x="128.8" y="118.9">4</text>
<text x="59.2" y="121.4">37</text>
<text x="59.2" y="124">38</text>
<text x="128.8" y="121.4">5</text>
<text x="128.8" y="124">6</text>
<text x="59.2" y="126.5">39</text>
<text x="59.2" y="129">40</text>
<text x="59.2" y="131.6">41</text>
<text x="128.8" y="126.5">7</text>
<text x="128.8" y="129">8</text>
<text x="128.8" y="131.6">9</text>
<text x="179.6" y="129">1</text>
<text x="179.6" y="131.6">2</text>
<text x="235.5" y="129">1</text>
<text x="235.5" y="131.6">2</text>
<text x="59.2" y="134.1">42</text>
<text x="128.8" y="136.7">97</text>
<text x="179.6" y="134.1">3</text>
<text x="179.6" y="136.7">4</text>
<text x="235.5" y="134.1">3</text>
<text x="235.5" y="136.7">4</text>
<text x="59.2" y="139.2">30</text>
<text x="128.8" y="141.7">95</text>
<text x="128.8" y="139.2">96</text>
<text x="179.6" y="139.2">5</text>
<text x="179.6" y="141.7">6</text>
<text x="235.5" y="139.2">5</text>
<text x="235.5" y="141.7">6</text>
<text x="33.1" y="144.4">+5V</text>
<text x="58" y="146.8">100</text>
<text x="59.2" y="149.4">10</text>
<text x="59.2" y="144.3">98</text>
<text x="128.8" y="149.4">92</text>
<text x="128.8" y="146.8">93</text>
<text x="128.8" y="144.3">94</text>
<text x="179.6" y="144.3">7</text>
<text x="235.5" y="144.3">7</text>
<text x="59.2" y="151.9">31</text>
<text x="59.2" y="154.4">61</text>
<text x="128.8" y="154.4">90</text>
<text x="128.8" y="151.9">91</text>
<text x="59.2" y="157">80</text>
<text x="59.2" y="162.1">11</text>
<text x="59.2" y="164.6">32</text>
<text x="59.2" y="167.1">62</text>
<text x="59.2" y="169.7">81</text>
<text x="59.2" y="172.2">99</text>
<text x="203" y="191.6">Title</text>
<text x="213.2" y="194.1">&lt;Title&gt;</text>
<text x="203" y="199.2">Size</text>
<text x="205.5" y="201.8">A4</text>
<text x="213.1" y="199.2">Document Number</text>
<text x="213.2" y="201.8">&lt;Doc&gt;</text>
<text x="286.8" y="199.2">Rev</text>
<text x="289.4" y="201.8">&lt;RevCod</text>
<text x="203" y="206.8">Date:</text>
<text x="216.2" y="206.8">Wednesday, May 18, 2022</text>
<text x="253.8" y="206.8">Sheet</text>
<text x="266.5" y="206.8">1</text>
<text x="274.1" y="206.8">of</text>
<text x="281.7" y="206.8">1</text>
</g>
<g font-size="2.3" fill="#004080">
<text x="64.8" y="24">XTAL1</text>
<text x="114.9" y="24">(AD0) PA0</text>
<text x="64.8" y="26.5">XTAL2</text>
<text x="114.9" y="26.5">(AD1) PA1</text>
<text x="114.9" y="29">(AD2) PA2</text>
<text x="64.8" y="31.6">PG0 (WR)</text>
<text x="64.8" y="34.1">PG1 (RD)</text>
<text x="114.9" y="31.6">(AD3) PA3</text>
<text x="114.9" y="34.1">(AD4) PA4</text>
<text x="222.3" y="31.6">GND</text>
<text x="222.5" y="34.1">VDD</text>
<text x="260.4" y="31.6">GND</text>
<text x="260.6" y="34.1">VDD</text>
<text x="64.8" y="36.7">PG2 (ALE)</text>
<text x="64.8" y="39.2">PG3 (TOSC2)</text>
<text x="64.8" y="41.7">PG4 (TOSC1)</text>
<text x="114.9" y="36.7">(AD5) PA5</text>
<text x="114.9" y="39.2">(AD6) PA6</text>
<text x="114.9" y="41.7">(AD7) PA7</text>
<text x="221.3" y="36.7">DATA</text>
<text x="259.4" y="36.7">DATA</text>
<text x="64.8" y="44.3">PG5 (OC0B)</text>
<text x="107.5" y="46.8">(SS/PCINT0) PB0</text>
<text x="64.8" y="49.4">PH0 (RXD2)</text>
<text x="64.8" y="51.9">PH1 (TXD2)</text>
<text x="104.7" y="51.9">(MOSI/PCINT2) PB2</text>
<text x="105.8" y="49.4">(SCK/PCINT1) PB1</text>
<text x="64.8" y="54.4">PH2 (XCK2)</text>
<text x="64.8" y="57">PH3 (OC4A)</text>
<text x="64.8" y="59.5">PH4 (OC4B)</text>
<text x="104.3" y="57">(OC2A/PCINT4) PB4</text>
<text x="104.3" y="59.5">(OC1A/PCINT5) PB5</text>
<text x="104.7" y="54.4">(MISO/PCINT3) PB3</text>
<text x="64.8" y="62.1">PH5 (OC4C)</text>
<text x="64.8" y="64.6">PH6 (OC2B)</text>
<text x="97.3" y="64.6">(OC0A/OC1C/PCINT7) PB7</text>
<text x="104.3" y="62.1">(OC1B/PCINT6) PB6</text>
<text x="64.8" y="67.1">PH7 (T4)</text>
<text x="116.4" y="69.7">(A8) PC0</text>
<text x="64.8" y="72.2">PJ0 (RXD3/PCINT9)</text>
<text x="64.8" y="74.8">PJ1 (TXD3/PCINT10)</text>
<text x="64.8" y="77.3">PJ2 (XCK3/PCINT11)</text>
<text x="115.1" y="74.8">(A10) PC2</text>
<text x="115.1" y="77.3">(A11) PC3</text>
<text x="116.4" y="72.2">(A9) PC1</text>
<text x="170.7" y="74.8">1PPS</text>
<text x="171.7" y="77.3">VCC</text>
<text x="224.8" y="77.3">GND</text>
<text x="225.1" y="74.8">VCC</text>
<text x="64.8" y="79.8">PJ3 (PCINT12)</text>
<text x="64.8" y="82.4">PJ4 (PCINT13)</text>
<text x="115.1" y="79.8">(A12) PC4</text>
<text x="115.1" y="82.4">(A13) PC5</text>
<text x="170.3" y="82.4">RXDA</text>
<text x="170.5" y="79.8">TXDA</text>
<text x="218.7" y="82.4">SDA/MOSI</text>
<text x="218.9" y="79.8">SCL/SCLK</text>
<text x="64.8" y="84.9">PJ5 (PCINT14)</text>
<text x="64.8" y="87.5">PJ6 (PCINT15)</text>
<text x="115.1" y="84.9">(A14) PC6</text>
<text x="115.1" y="87.5">(A15) PC7</text>
<text x="168.9" y="87.5">3D_FIX</text>
<text x="171.5" y="84.9">GND</text>
<text x="225.2" y="84.9">EDA</text>
<text x="225.5" y="87.5">ECL</text>
<text x="64.8" y="90">PJ7</text>
<text x="64.8" y="95.1">PK0 (ADC8/PCINT16)</text>
<text x="108.9" y="95.1">(SDA/INT1) PD1</text>
<text x="109.1" y="92.5">(SCL/INT0) PD0</text>
<text x="219" y="90">AD0/MISO</text>
<text x="225.1" y="95.1">NCS</text>
<text x="226.2" y="92.5">INT</text>
<text x="64.8" y="100.2">PK2 (ADC10/PCINT18)</text>
<text x="64.8" y="97.6">PK1 (ADC9/PCINT17)</text>
<text x="107.5" y="97.6">(RXD1/INT2) PD2</text>
<text x="107.8" y="100.2">(TXD1/INT3) PD3</text>
<text x="222.2" y="97.6">FSYNC</text>
<text x="64.8" y="107.8">PK5 (ADC13/PCINT21)</text>
<text x="64.8" y="105.2">PK4 (ADC12/PCINT20)</text>
<text x="64.8" y="102.7">PK3 (ADC11/PCINT19)</text>
<text x="113.2" y="105.2">(XCK1) PD5</text>
<text x="114.1" y="102.7">(ICP1) PD4</text>
<text x="116.5" y="107.8">(T1) PD6</text>
<text x="64.8" y="112.9">PK7 (ADC15/PCINT23)</text>
<text x="64.8" y="110.3">PK6 (ADC14/PCINT22)</text>
<text x="116.5" y="110.3">(T0) PD7</text>
<text x="64.8" y="117.9">PL0 (ICP4)</text>
<text x="104.5" y="115.4">(RXD0/PCINT8) PE0</text>
<text x="113.5" y="117.9">(TXD0) PE1</text>
<text x="64.8" y="120.5">PL1 (ICP5)</text>
<text x="64.8" y="123">PL2 (T5)</text>
<text x="64.8" y="125.6">PL3 (OC5A)</text>
<text x="107.4" y="123">(OC3A/AIN1) PE3</text>
<text x="107.5" y="125.6">(OC3B/INT4) PE4</text>
<text x="107.7" y="120.5">(XCK0/AIN0) PE2</text>
<text x="64.8" y="128.1">PL4 (OC5B)</text>
<text x="64.8" y="130.6">PL5 (OC5C)</text>
<text x="107.4" y="128.1">(OC3C/INT5) PE5</text>
<text x="111" y="130.6">(T3/INT6) PE6</text>
<text x="171.7" y="130.6">VCC</text>
<text x="227.6" y="130.6">VCC</text>
<text x="64.8" y="133.2">PL6</text>
<text x="64.8" y="135.7">PL7</text>
<text x="101.8" y="133.2">(CLKO/ICP3/INT7) PE7</text>
<text x="171.5" y="133.2">GND</text>
<text x="171.9" y="135.7">SCK</text>
<text x="227.4" y="133.2">GND</text>
<text x="227.8" y="135.7">SCK</text>
<text x="64.8" y="140.8">RESET</text>
<text x="113.3" y="143.3">(ADC2) PF2</text>
<text x="113.3" y="140.8">(ADC1) PF1</text>
<text x="113.3" y="138.3">(ADC0) PF0</text>
<text x="170.7" y="138.3">MISO</text>
<text x="170.7" y="140.8">MOSI</text>
<text x="173.4" y="143.3">CS</text>
<text x="226.6" y="138.3">MISO</text>
<text x="226.6" y="140.8">MOSI</text>
<text x="229.3" y="143.3">CS</text>
<text x="64.8" y="145.9">AREF</text>
<text x="64.8" y="148.4">AVCC</text>
<text x="108.1" y="148.4">(ADC4/TCK) PF4</text>
<text x="113.3" y="145.9">(ADC3) PF3</text>
<text x="170.7" y="145.9">TEST</text>
<text x="226.6" y="145.9">TEST</text>
<text x="64.8" y="151">VCC_10</text>
<text x="64.8" y="153.5">VCC_31</text>
<text x="107.9" y="153.5">(ADC6/TDO) PF6</text>
<text x="107.9" y="151">(ADC5/TMS) PF5</text>
<text x="64.8" y="156">VCC_61</text>
<text x="64.8" y="158.6">VCC_80</text>
<text x="109" y="156">(ADC7/TDI) PF7</text>
<text x="64.8" y="163.7">GND_11</text>
<text x="64.8" y="166.2">GND_32</text>
<text x="64.8" y="168.7">GND_62</text>
<text x="64.8" y="171.3">GND_81</text>
<text x="64.8" y="173.8">GND_99</text>
</g>
<g font-size="2.3" fill="#f00">
<text x="168.2" y="30">MISO</text>
<text x="168.2" y="32.6">SCK</text>
<text x="168.2" y="35.1">RESET</text>
<text x="198.7" y="32.6">MOSI</text>
<text x="241.9" y="35.1">DATA</text>
<text x="280" y="35.1">DATA</text>
<text x="46.3" y="47.8">RXD2</text>
<text x="140.3" y="47.8">SCK</text>
<text x="46.3" y="50.3">TXD2</text>
<text x="140.3" y="50.3">MOSI</text>
<text x="140.3" y="52.9">MISO</text>
<text x="140.3" y="55.4">MPU_SS</text>
<text x="140.3" y="58">UBW_SS1</text>
<text x="140.3" y="60.5">UBW_SS2</text>
<text x="140.3" y="68.1">TEST_1</text>
<text x="140.3" y="70.7">TEST_2</text>
<text x="191.1" y="80.8">TXD2</text>
<text x="191.1" y="78.3">RXD2</text>
<text x="246.9" y="78.3">SCK</text>
<text x="246.9" y="80.8">MISO</text>
<text x="246.9" y="88.4">MOSI</text>
<text x="246.9" y="93.5">MPU_SS</text>
<text x="140.3" y="98.6">DATA</text>
<text x="147.4" y="117.4">TXD0</text>
<text x="147.9" y="115.1">RXD0</text>
<text x="196.1" y="134.2">SCK</text>
<text x="196.1" y="136.7">MISO</text>
<text x="249.5" y="136.7">MISO</text>
<text x="251.3" y="134.2">SCK</text>
<text x="46.3" y="139.2">RESET</text>
<text x="191.1" y="141.8">UBW_SS1</text>
<text x="196.1" y="139.2">MOSI</text>
<text x="246.9" y="141.8">UBW_SS2</text>
<text x="249.5" y="139.2">MOSI</text>
<text x="193.6" y="144.3">TEST_1</text>
<text x="249.5" y="144.3">TEST_2</text>
</g>
<g font-size="1.8">
<text x="31.7" y="1.9">5</text>
<text x="90.1" y="1.9">4</text>
<text x="148.5" y="1.9">3</text>
<text x="206.8" y="1.9">2</text>
<text x="265.2" y="1.9">1</text>
<text x=".7" y="29.8">D</text>
<text x="295.1" y="29.8">D</text>
<text x=".7" y="80.9">C</text>
<text x="295.1" y="80.9">C</text>
<text x=".7" y="132.1">B</text>
<text x="295.1" y="132.1">B</text>
<text x=".7" y="183.3">A</text>
<text x="295.1" y="183.3">A</text>
<text x="31.7" y="209.2">5</text>
<text x="90.1" y="209.2">4</text>
<text x="148.5" y="209.2">3</text>
<text x="206.8" y="209.2">2</text>
<text x="265.2" y="209.2">1</text>
</g>
</svg>
